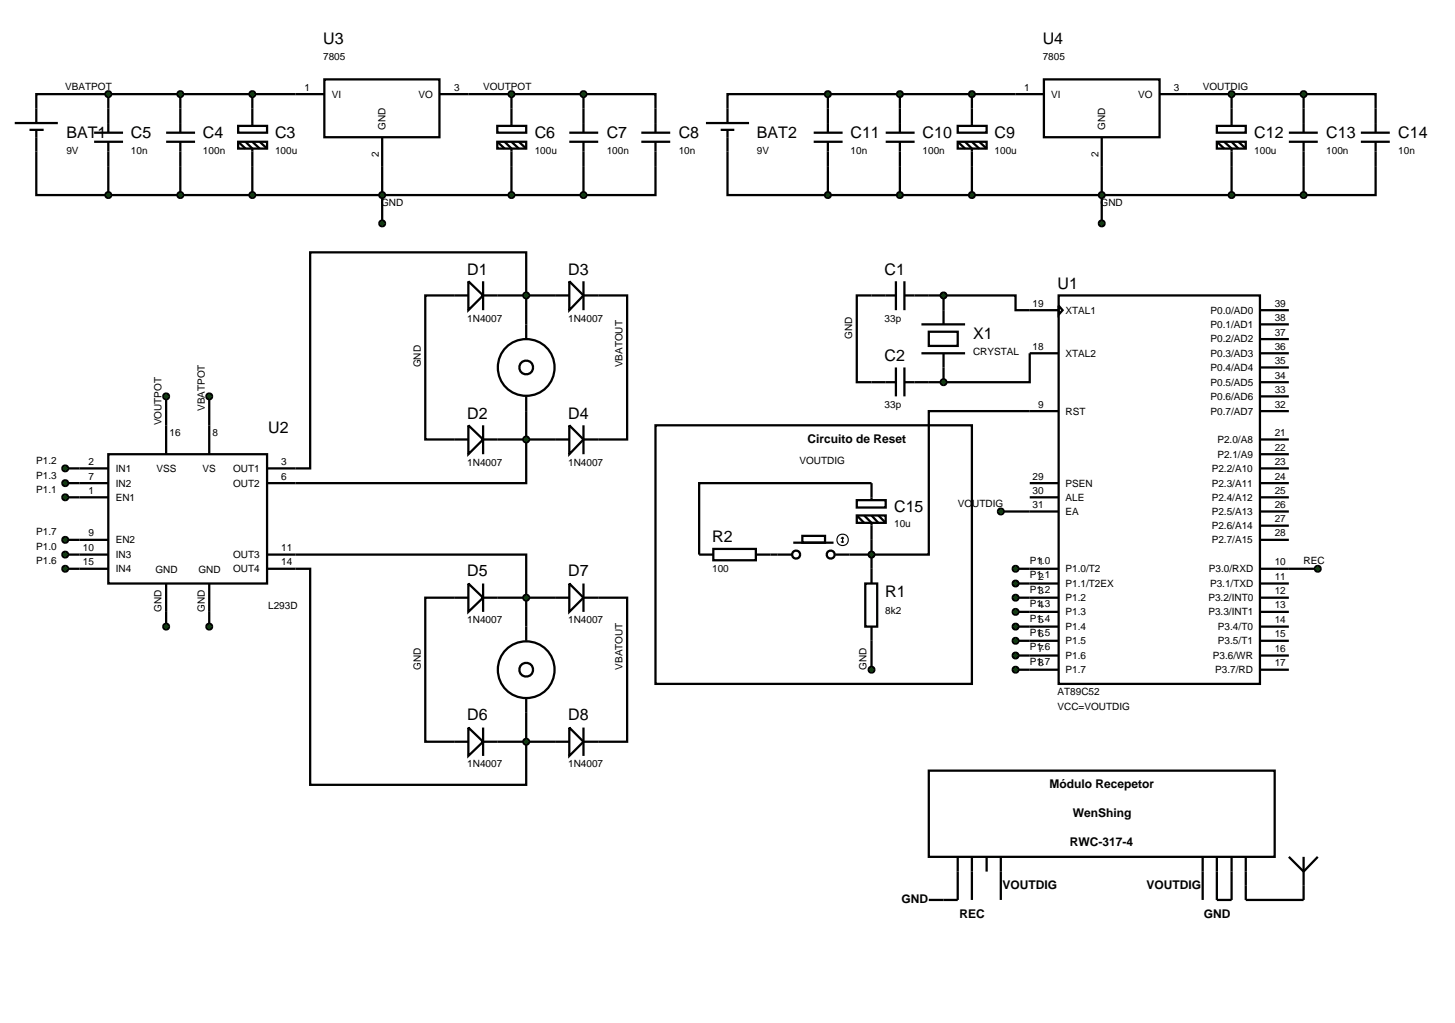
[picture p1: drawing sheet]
<svg xmlns="http://www.w3.org/2000/svg" width="257mm" height="180mm" viewBox="0 0 257 180" stroke-linecap="round" stroke-linejoin="round" font-family="sans-serif">
<g fill="none" stroke="#000" stroke-width=".4">
<path d="M19.1 16.6h-12.7v2.5M19.1 16.6h33M19.1 16.6v2.5M31.8 16.6v2.5M44.5 16.6v2.5M82.6 16.6h20.3M90.2 16.6v2.5M102.9 16.6h12.7v2.5M102.9 16.6v2.5M146 16.6h-17.7v2.5M146 16.6h33.1M146 16.6v2.5"/>
<path d="M158.7 16.6v2.5M171.4 16.6v2.5M209.5 16.6h20.4M217.2 16.6v2.5M229.9 16.6h12.7v2.5M229.9 16.6v2.5M6.4 26.7v7.7h12.7M19.1 34.4h83.8M19.1 29.3v5.1M31.8 29.3v5.1M44.5 29.3v5.1M67.4 29.3v10.1"/>
<path d="M90.2 29.3v5.1M102.9 29.3v5.1M115.6 29.3v5.1h-12.7M128.3 26.7v7.7h17.7M146 34.4h83.9M146 29.3v5.1M158.7 29.3v5.1M171.4 29.3v5.1M194.3 29.3v10.1M217.2 29.3v5.1M229.9 29.3v5.1M242.6 29.3v5.1h-12.7"/>
<path d="M80.1 52.1h-5.1v25.4h5.1M87.7 52.1h10.2M92.8 59.8v-15.3h-38.1v38.1h-7.6M105.5 52.1h5.1v25.4h-5.1M153.7 52.1h-2.6v15.3h2.6M162.5 57.2h7.7M163.8 58.5h5.1v2.5h-5.1zM163.8 52.1h2.6M166.4 52.1h12.7v2.6h2.5M166.4 52.1v5.1M29.3 69.9v10.2M36.9 69.9v10.2"/>
<path d="M87.7 77.5h10.2M92.8 69.9v15.3h-45.7M162.5 62.3h7.7M163.8 67.4h2.6M166.4 62.3v5.1M181.6 62.3v5.1h-15.2M181.6 72.5h-17.8v25.3h-14M11.5 87.7h7.6M11.5 95.2h7.6M11.5 85.2h7.6M11.5 82.6h7.6M11.5 97.8h7.6"/>
<path d="M19.1 80.1h28v22.8h-28zM47.1 97.8h45.7v12.7M135.9 97.8h1.2M153.7 85.2h-30.4v12.6M153.7 95.2v5.1M176.5 90.2h5.1M11.5 100.3h7.6M29.3 102.9v7.6M36.9 102.9v7.6M47.1 100.3h7.6v38.1h38.1v-12.7M80.1 105.4h-5.1v25.4h5.1M87.7 105.4h10.2"/>
<path d="M105.5 105.4h5.1v25.4h-5.1M153.7 113v5.1M179.1 100.3h2.5M179.1 102.9h2.5M179.1 105.4h2.5M179.1 107.9h2.5M179.1 110.5h2.5M179.1 113h2.5M179.1 115.6h2.5M179.1 118.1h2.5M227.3 100.3h5.1M87.7 130.8h10.2"/>
<circle cx="92.8" cy="64.8" r="5"/>
<circle cx="92.8" cy="64.8" r="1.21"/>
</g>
<g fill="#004000" stroke="#000" stroke-width=".4">
<path d="M36.6 69.5l.3-.1-.5 .5zM36.9 69.4l.4 .2 .1 .3zM36.9 70.4l.5-.5-.2 .4zM36.4 69.9l.5 .5-.4-.2z"/>
<path d="M29 69.5l.3-.1-.5 .5zM29.3 69.4l.3 .1 .2 .4zM29.3 70.4l.5-.5-.2 .4zM28.8 69.9l.5 .5-.4-.2z"/>
<path d="M29 110.1l.3-.1-.5 .5zM29.3 110l.3 .1 .2 .4zM29.8 110.5l-.2 .4-.3 .1zM28.8 110.5l.5 .5-.4-.2z"/>
<path d="M36.6 110.1l.3-.1-.5 .5zM36.9 110l.3 .1 .2 .4zM37.4 110.5l-.1 .3-.4 .2zM36.4 110.5l.5 .5-.4-.2z"/>
<path d="M11.1 87.4l.4-.2-.5 .5zM11.5 87.2l.3 .1 .2 .4zM12 87.7l-.1 .3-.4 .2zM11 87.7l.5 .5-.4-.2z"/>
<path d="M11.2 94.8l.3-.1-.5 .5zM11.5 94.7l.3 .1 .2 .4zM12 95.2l-.2 .4-.3 .1zM11 95.2l.5 .5-.4-.2z"/>
<path d="M11.2 84.8l.3-.1-.5 .5zM11.5 84.7l.4 .2 .1 .3zM11.5 85.7l.5-.5-.2 .4zM11 85.2l.5 .5-.4-.2z"/>
<path d="M11.2 82.2l.3-.1-.5 .5zM11.5 82.1l.4 .2 .1 .3zM11.5 83.1l.5-.5-.2 .4zM11 82.6l.5 .5-.4-.2z"/>
<path d="M11.2 97.4l.3-.1-.5 .5zM11.5 97.3l.3 .1 .2 .4zM11.5 98.3l.5-.5-.2 .4zM11 97.8l.5 .5-.4-.2z"/>
<path d="M11.1 100l.4-.2-.5 .5zM11.5 99.8l.4 .2 .1 .3zM11.5 100.8l.5-.5-.2 .4zM11 100.3l.5 .5-.3-.1z"/>
</g>
<g fill="#004000">
<path d="M36.9 69.4l.5 .5-.5 .5-.5-.5z"/>
<path d="M29.3 69.4l.5 .5-.5 .5-.5-.5z"/>
<path d="M29.3 110l.5 .5-.5 .5-.5-.5z"/>
<path d="M36.9 110l.5 .5-.5 .5-.5-.5z"/>
<path d="M11 87.7l.5-.5 .5 .5-.5 .5z"/>
<path d="M11.5 94.7l.5 .5-.5 .5-.5-.5z"/>
<path d="M11.5 84.7l.5 .5-.5 .5-.5-.5z"/>
<path d="M11.5 82.1l.5 .5-.5 .5-.5-.5z"/>
<path d="M11.5 97.3l.5 .5-.5 .5-.5-.5z"/>
<path d="M11.5 99.8l.5 .5-.5 .5-.5-.5z"/>
</g>
<path d="M153.7 52.1h4.3M158 49.6v5.1M159.5 49.6v5.1M159.5 52.1h4.3M153.7 67.4h4.3M158 64.8v5.1M159.5 64.8v5.1M159.5 67.4h4.3" fill="none" stroke="#000" stroke-width=".4"/>
<g fill="#004000" stroke="#000" stroke-width=".4">
<path d="M166.1 51.7l.3-.1-.5 .5zM166.4 51.6l.3 .1 .2 .4zM166.4 52.6l.5-.5-.1 .3zM165.9 52.1l.5 .5-.4-.2z"/>
<path d="M166.1 67l.3-.1-.5 .5zM166.4 66.9l.3 .1 .2 .4zM166.9 67.4l-.1 .3-.4 .2zM165.9 67.4l.5 .5-.4-.2z"/>
</g>
<g fill="#004000">
<path d="M166.4 51.6l.5 .5-.5 .5-.5-.5z"/>
<path d="M166.4 66.9l.5 .5-.5 .5-.5-.5z"/>
</g>
<g fill="none" stroke="#000" stroke-width=".4">
<path d="M181.6 54.7h5.1M186.7 52.1h35.5v68.5h-35.5zM186.7 53.9l.7 .8-.7 .8zM222.2 54.7h5.1M222.2 57.2h5.1M222.2 59.8h5.1M181.6 62.3h5.1M181.6 72.5h5.1M222.2 62.3h5.1M222.2 72.5h5.1M222.2 64.8h5.1M222.2 67.4h5.1"/>
<path d="M222.2 69.9h5.1M222.2 77.5h5.1M181.6 87.7h5.1M181.6 90.2h5.1M181.6 85.2h5.1M222.2 87.7h5.1M222.2 90.2h5.1M222.2 85.2h5.1M222.2 95.2h5.1M222.2 80.1h5.1M222.2 82.6h5.1M222.2 92.7h5.1"/>
<path d="M181.6 100.3h5.1M181.6 102.9h5.1M181.6 105.4h5.1M181.6 107.9h5.1M181.6 110.5h5.1M181.6 113h5.1M181.6 115.6h5.1M181.6 118.1h5.1M222.2 100.3h5.1M222.2 102.9h5.1M222.2 105.4h5.1M222.2 107.9h5.1"/>
<path d="M222.2 110.5h5.1M222.2 113h5.1M222.2 115.6h5.1M222.2 118.1h5.1"/>
</g>
<g fill="#004000" stroke="#000" stroke-width=".4">
<path d="M176.1 89.9l.4-.2-.5 .5zM176.5 89.7l.3 .1 .2 .4zM177 90.2l-.2 .4-.3 .1zM176 90.2l.5 .5-.3-.1z"/>
<path d="M178.7 100l.4-.2-.5 .5zM179.1 99.8l.4 .2 .1 .3zM179.6 100.3l-.2 .4-.3 .1zM178.6 100.3l.5 .5-.3-.1z"/>
<path d="M178.8 102.5l.3-.1-.5 .5zM179.1 102.4l.3 .1 .2 .4zM179.6 102.9l-.2 .4-.3 .1zM178.6 102.9l.5 .5-.3-.1z"/>
<path d="M178.8 105l.3-.1-.5 .5zM179.1 104.9l.4 .2 .1 .3zM179.6 105.4l-.2 .4-.3 .1zM178.6 105.4l.5 .5-.3-.1z"/>
<path d="M178.8 107.5l.3-.1-.5 .5zM179.1 107.4l.3 .1 .2 .4zM179.6 107.9l-.1 .3-.4 .2zM178.6 107.9l.5 .5-.4-.2z"/>
<path d="M178.8 110.1l.3-.1-.5 .5zM179.1 110l.3 .1 .2 .4zM179.6 110.5l-.1 .3-.4 .2zM178.6 110.5l.5 .5-.4-.2z"/>
<path d="M178.7 112.7l.4-.2-.5 .5zM179.1 112.5l.4 .2 .1 .3zM179.6 113l-.2 .4-.3 .1zM178.6 113l.5 .5-.3-.1z"/>
<path d="M178.8 115.2l.3-.1-.5 .5zM179.1 115.1l.3 .1 .2 .4zM179.6 115.6l-.2 .4-.3 .1zM178.6 115.6l.5 .5-.3-.1z"/>
<path d="M178.8 117.7l.3-.1-.5 .5zM179.1 117.6l.4 .2 .1 .3zM179.6 118.1l-.2 .4-.3 .1zM178.6 118.1l.5 .5-.3-.1z"/>
</g>
<g fill="#004000">
<path d="M176 90.2l.5-.5 .5 .5-.5 .5z"/>
<path d="M179.1 99.8l.5 .5-.5 .5-.5-.5z"/>
<path d="M179.1 102.4l.5 .5-.5 .5-.5-.5z"/>
<path d="M179.1 104.9l.5 .5-.5 .5-.5-.5z"/>
<path d="M179.1 107.4l.5 .5-.5 .5-.5-.5z"/>
<path d="M179.1 110l.5 .5-.5 .5-.5-.5z"/>
<path d="M179.1 112.5l.5 .5-.5 .5-.5-.5z"/>
<path d="M179.1 115.1l.5 .5-.5 .5-.5-.5z"/>
<path d="M179.1 117.6l.5 .5-.5 .5-.5-.5z"/>
</g>
<g fill="none" stroke="#000" stroke-width=".4">
<path d="M19.1 19.1v4.3M31.8 19.1v4.3M44.5 19.1v3.1M52.1 16.6h5.1M57.2 14h20.3v10.2h-20.3zM77.5 16.6h5.1M90.2 19.1v3.1M102.9 19.1v4.3M115.6 19.1v4.3M16.6 25h5.1M16.6 23.4h5.1M19.1 25v4.3"/>
<path d="M29.3 25h5.1M29.3 23.4h5.1M31.8 25v4.3M42 22.2h5.1v1.2h-5.1zM42 25h5.1v1.2h-5.1zM42 25l1.3 1.2M43.3 25l1.2 1.2v3.1M44.5 25l1.3 1.2M45.8 25l1.3 1.2M67.4 24.2v5.1M87.7 22.2h5.1v1.2h-5.1zM87.7 25h5.1v1.2h-5.1z"/>
<path d="M87.7 25l1.3 1.2M89 25l1.2 1.2v3.1M90.2 25l1.3 1.2M91.5 25l1.3 1.2M100.4 25h5.1M100.4 23.4h5.1M102.9 25v4.3M113.1 25h5.1M113.1 23.4h5.1M115.6 25v4.3"/>
</g>
<g fill="#004000" stroke="#000" stroke-width=".4">
<path d="M44.1 16.3l.4-.2-.5 .5zM44.5 16.1l.4 .2 .1 .3zM44.5 17.1l.5-.5-.1 .3zM44 16.6l.5 .5-.3-.1z"/>
<path d="M31.4 16.3l.4-.2-.5 .5zM31.8 16.1l.4 .2 .1 .3zM31.8 17.1l.5-.5-.1 .3zM31.3 16.6l.5 .5-.3-.1z"/>
<path d="M44.1 34.1l.4-.2-.5 .5zM44.5 33.9l.4 .2 .1 .3zM44.5 34.9l.5-.5-.1 .3zM44 34.4l.5 .5-.3-.1z"/>
<path d="M31.4 34.1l.4-.2-.5 .5zM31.8 33.9l.4 .2 .1 .3zM31.8 34.9l.5-.5-.1 .3zM31.3 34.4l.5 .5-.3-.1z"/>
<path d="M67.1 34l.3-.1-.5 .5zM67.4 33.9l.3 .1 .2 .4zM67.4 34.9l.5-.5-.2 .4zM66.9 34.4l.5 .5-.4-.2z"/>
<path d="M89.8 16.3l.4-.2-.5 .5zM90.2 16.1l.3 .1 .2 .4zM90.2 17.1l.5-.5-.1 .3zM89.7 16.6l.5 .5-.4-.2z"/>
<path d="M89.9 34l.3-.1-.5 .5zM90.2 33.9l.4 .2 .1 .3zM90.7 34.4l-.1 .3-.4 .2zM89.7 34.4l.5 .5-.4-.2z"/>
<path d="M102.6 16.2l.3-.1-.5 .5zM102.9 16.1l.4 .2 .1 .3zM102.9 17.1l.5-.5-.1 .3zM102.4 16.6l.5 .5-.4-.2z"/>
<path d="M102.6 34l.3-.1-.5 .5zM102.9 33.9l.4 .2 .1 .3zM103.4 34.4l-.1 .3-.4 .2zM102.4 34.4l.5 .5-.4-.2z"/>
<path d="M67 39.1l.4-.2-.5 .5zM67.4 38.9l.3 .1 .2 .4zM67.4 39.9l.5-.5-.2 .4zM66.9 39.4l.5 .5-.4-.2z"/>
</g>
<g fill="#004000">
<path d="M44 16.6l.5-.5 .5 .5-.5 .5z"/>
<path d="M31.3 16.6l.5-.5 .5 .5-.5 .5z"/>
<path d="M44 34.4l.5-.5 .5 .5-.5 .5z"/>
<path d="M31.3 34.4l.5-.5 .5 .5-.5 .5z"/>
<path d="M67.4 33.9l.5 .5-.5 .5-.5-.5z"/>
<path d="M89.7 16.6l.5-.5 .5 .5-.5 .5z"/>
<path d="M90.2 33.9l.5 .5-.5 .5-.5-.5z"/>
<path d="M102.4 16.6l.5-.5 .5 .5-.5 .5z"/>
<path d="M102.9 33.9l.5 .5-.5 .5-.5-.5z"/>
<path d="M66.9 39.4l.5-.5 .5 .5-.5 .5z"/>
</g>
<path d="M6.4 19.1v2.6M2.6 21.7h7.6M5.2 22.9h2.5M6.4 22.9v3.8" fill="none" stroke="#000" stroke-width=".4"/>
<g fill="#004000" stroke="#000" stroke-width=".4">
<path d="M18.7 34.1l.4-.2-.5 .5zM19.1 33.9l.4 .2 .1 .3zM19.1 34.9l.5-.5-.1 .3zM18.6 34.4l.5 .5-.3-.1z"/>
<path d="M18.7 16.3l.4-.2-.5 .5zM19.1 16.1l.4 .2 .1 .3zM19.1 17.1l.5-.5-.1 .3zM18.6 16.6l.5 .5-.3-.1z"/>
</g>
<g fill="#004000">
<path d="M18.6 34.4l.5-.5 .5 .5-.5 .5z"/>
<path d="M18.6 16.6l.5-.5 .5 .5-.5 .5z"/>
</g>
<g fill="none" stroke="#000" stroke-width=".4">
<path d="M146 19.1v4.3M158.7 19.1v4.3M171.4 19.1v3.1M179.1 16.6h5M184.1 14h20.4v10.2h-20.4zM204.5 16.6h5M217.2 19.1v3.1M229.9 19.1v4.3M242.6 19.1v4.3M143.5 25h5.1M143.5 23.4h5.1M146 25v4.3"/>
<path d="M156.2 25h5.1M156.2 23.4h5.1M158.7 25v4.3M168.9 22.2h5.1v1.2h-5.1zM168.9 25h5.1v1.2h-5.1zM168.9 25l1.3 1.2M170.2 25l1.2 1.2v3.1M171.4 25l1.3 1.2M172.7 25l1.3 1.2M194.3 24.2v5.1M214.6 22.2h5.1v1.2h-5.1zM214.6 25h5.1v1.2h-5.1z"/>
<path d="M214.6 25l1.3 1.2M215.9 25l1.3 1.2v3.1M217.2 25l1.2 1.2M218.4 25l1.3 1.2M227.3 25h5.1M227.3 23.4h5.1M229.9 25v4.3M240 25h5.1M240 23.4h5.1M242.6 25v4.3"/>
</g>
<g fill="#004000" stroke="#000" stroke-width=".4">
<path d="M171.1 16.2l.3-.1-.5 .5zM171.4 16.1l.3 .1 .2 .4zM171.4 17.1l.5-.5-.2 .4zM170.9 16.6l.5 .5-.4-.2z"/>
<path d="M158.4 16.2l.3-.1-.5 .5zM158.7 16.1l.3 .1 .2 .4zM158.7 17.1l.5-.5-.2 .4zM158.2 16.6l.5 .5-.4-.2z"/>
<path d="M171.1 34l.3-.1-.5 .5zM171.4 33.9l.3 .1 .2 .4zM171.4 34.9l.5-.5-.2 .4zM170.9 34.4l.5 .5-.4-.2z"/>
<path d="M158.4 34l.3-.1-.5 .5zM158.7 33.9l.3 .1 .2 .4zM158.7 34.9l.5-.5-.2 .4zM158.2 34.4l.5 .5-.4-.2z"/>
<path d="M194 34l.3-.1-.5 .5zM194.3 33.9l.4 .2 .1 .3zM194.3 34.9l.5-.5-.1 .3zM193.8 34.4l.5 .5-.3-.1z"/>
<path d="M216.8 16.3l.4-.2-.5 .5zM217.2 16.1l.4 .2 .1 .3zM217.7 16.6l-.1 .3-.4 .2zM216.7 16.6l.5 .5-.4-.2z"/>
<path d="M216.9 34l.3-.1-.5 .5zM217.2 33.9l.4 .2 .1 .3zM217.7 34.4l-.1 .3-.4 .2zM216.7 34.4l.5 .5-.4-.2z"/>
<path d="M229.5 16.3l.4-.2-.5 .5zM229.9 16.1l.4 .2 .1 .3zM229.9 17.1l.5-.5-.1 .3zM229.4 16.6l.5 .5-.4-.2z"/>
<path d="M229.6 34l.3-.1-.5 .5zM229.9 33.9l.4 .2 .1 .3zM230.4 34.4l-.1 .3-.4 .2zM229.4 34.4l.5 .5-.4-.2z"/>
<path d="M193.9 39.1l.4-.2-.5 .5zM194.3 38.9l.4 .2 .1 .3zM194.3 39.9l.5-.5-.1 .3zM193.8 39.4l.5 .5-.3-.1z"/>
</g>
<g fill="#004000">
<path d="M170.9 16.6l.5-.5 .5 .5-.5 .5z"/>
<path d="M158.2 16.6l.5-.5 .5 .5-.5 .5z"/>
<path d="M171.4 33.9l.5 .5-.5 .5-.5-.5z"/>
<path d="M158.7 33.9l.5 .5-.5 .5-.5-.5z"/>
<path d="M194.3 33.9l.5 .5-.5 .5-.5-.5z"/>
<path d="M216.7 16.6l.5-.5 .5 .5-.5 .5z"/>
<path d="M217.2 33.9l.5 .5-.5 .5-.5-.5z"/>
<path d="M229.4 16.6l.5-.5 .5 .5-.5 .5z"/>
<path d="M229.9 33.9l.5 .5-.5 .5-.5-.5z"/>
<path d="M193.8 39.4l.5-.5 .5 .5-.5 .5z"/>
</g>
<path d="M128.3 19.1v2.6M124.5 21.7h7.6M127.1 22.9h2.4M128.3 22.9v3.8" fill="none" stroke="#000" stroke-width=".4"/>
<g fill="#004000" stroke="#000" stroke-width=".4">
<path d="M145.7 34l.3-.1-.5 .5zM146 33.9l.3 .1 .2 .4zM146 34.9l.5-.5-.2 .4zM145.5 34.4l.5 .5-.4-.2z"/>
<path d="M145.7 16.2l.3-.1-.5 .5zM146 16.1l.3 .1 .2 .4zM146 17.1l.5-.5-.2 .4zM145.5 16.6l.5 .5-.4-.2z"/>
</g>
<g fill="#004000">
<path d="M146 33.9l.5 .5-.5 .5-.5-.5z"/>
<path d="M145.5 16.6l.5-.5 .5 .5-.5 .5z"/>
</g>
<g fill="none" stroke="#000" stroke-width=".4">
<path d="M80.1 52.1h2.5M82.6 49.6l2.6 2.5-2.6 2.6zM85.2 49.6v5.1M85.2 52.1h2.5M97.9 52.1h2.5M100.4 49.6l2.5 2.5-2.5 2.6zM102.9 52.1h2.6M102.9 49.6v5.1M80.1 77.5h2.5M82.6 75l2.6 2.5-2.6 2.6zM85.2 75v5.1M85.2 77.5h2.5"/>
<path d="M97.9 77.5h2.5M100.4 75l2.5 2.5-2.5 2.6zM102.9 77.5h2.6M102.9 75v5.1"/>
</g>
<g fill="#004000" stroke="#000" stroke-width=".4">
<path d="M92.5 51.7l.3-.1-.5 .5zM92.8 51.6l.3 .1 .2 .4zM93.3 52.1l-.2 .4-.3 .1zM92.3 52.1l.5 .5-.4-.2z"/>
<path d="M92.4 77.2l.4-.2-.5 .5zM92.8 77l.3 .1 .2 .4zM93.3 77.5l-.2 .4-.3 .1zM92.3 77.5l.5 .5-.4-.2z"/>
</g>
<g fill="#004000">
<path d="M92.8 51.6l.5 .5-.5 .5-.5-.5z"/>
<path d="M92.3 77.5l.5-.5 .5 .5-.5 .5z"/>
</g>
<g fill="none" stroke="#000" stroke-width=".4">
<path d="M80.1 105.4h2.5M82.6 102.9l2.6 2.5-2.6 2.5zM85.2 102.9v5M85.2 105.4h2.5M92.8 110.5v2.5M97.9 105.4h2.5M100.4 102.9l2.5 2.5-2.5 2.5zM102.9 105.4h2.6M102.9 102.9v5M80.1 130.8h2.5M82.6 128.3l2.6 2.5-2.6 2.5zM85.2 128.3v5"/>
<path d="M85.2 130.8h2.5M92.8 123.2v2.5M97.9 130.8h2.5M100.4 128.3l2.5 2.5-2.5 2.5zM102.9 130.8h2.6M102.9 128.3v5"/>
<circle cx="92.8" cy="118.1" r="1.21"/>
<circle cx="92.8" cy="118.1" r="5"/>
</g>
<g fill="#004000" stroke="#000" stroke-width=".4">
<path d="M92.5 105l.3-.1-.5 .5zM92.8 104.9l.3 .1 .2 .4zM93.3 105.4l-.2 .4-.3 .1zM92.3 105.4l.5 .5-.3-.1z"/>
<path d="M92.5 130.4l.3-.1-.5 .5zM92.8 130.3l.3 .1 .2 .4zM93.3 130.8l-.2 .4-.3 .1zM92.3 130.8l.5 .5-.3-.1z"/>
</g>
<g fill="#004000">
<path d="M92.8 104.9l.5 .5-.5 .5-.5-.5z"/>
<path d="M92.8 130.3l.5 .5-.5 .5-.5-.5z"/>
</g>
<path d="M163.8 135.9h61v15.2h-61zM168.9 151.1v2.6M171.4 151.1v2.6M174 151.1v2.6M176.5 151.1v2.6M212.1 151.1v2.6M214.6 151.1v2.6M217.2 151.1v2.6M219.7 151.1v2.6" fill="none" stroke="#000" stroke-width=".4"/>
<path d="M232 100l.4-.2-.5 .5zM232.4 99.8l.4 .2 .1 .3zM232.4 100.8l.5-.5-.2 .4zM231.9 100.3l.5 .5-.3-.1z" fill="#004000" stroke="#000" stroke-width=".4"/>
<path d="M231.9 100.3l.5-.5 .5 .5-.5 .5z" fill="#004000"/>
<g fill="none" stroke="#000" stroke-width=".4">
<path d="M123.3 97.8h2.5M125.8 96.8h7.5v2h-7.5zM133.3 97.8h2.6M151.1 88.2h5.1v1.3h-5.1zM151.1 90.9h5.1v1.3h-5.1zM151.1 90.9l1.3 1.3M152.4 90.9l1.3 1.3v3M153.7 85.2v3M153.7 90.9l1.2 1.3M154.9 90.9l1.3 1.3M152.6 102.9h2.1v7.6h-2.1zM153.7 100.3v2.6"/>
<path d="M153.7 110.5v2.5M168.9 153.7v5h-5.1M171.4 153.7v5M176.5 153.7v5M212.1 153.7v5M214.6 153.7v5h2.6v-5M227.3 151.1l2.6 2.6 2.5-2.6M229.9 151.1v7.6h-10.2v-5"/>
</g>
<g fill="#004000" stroke="#000" stroke-width=".4">
<path d="M153.4 97.4l.3-.1-.5 .5zM153.7 97.3l.3 .1 .2 .4zM154.2 97.8l-.1 .3-.4 .2zM153.2 97.8l.5 .5-.4-.2z"/>
<path d="M153.4 117.7l.3-.1-.5 .5zM153.7 117.6l.4 .2 .1 .3zM154.2 118.1l-.2 .4-.3 .1zM153.2 118.1l.5 .5-.3-.1z"/>
</g>
<g fill="#004000">
<path d="M153.7 97.3l.5 .5-.5 .5-.5-.5z"/>
<path d="M153.7 117.6l.5 .5-.5 .5-.5-.5z"/>
</g>
<g fill="none" stroke="#000" stroke-width=".4">
<path d="M115.6 75h55.8v45.6h-55.8zM137.1 97.8h2.6M139.9 95.7h7.1M141.5 94.5h4v1.2h-4zM147.3 97.8h2.5"/>
<circle cx="140.4" cy="97.8" r=".7"/>
<circle cx="146.5" cy="97.8" r=".7"/>
</g>
<g fill="none" stroke="#000" stroke-width=".2">
<path d="M148.3 95.5l.3 .2M148.6 94.7v1M148.6 94.7l-.3 .3M148.6 94.7l.2 .3M148.8 95.5l-.2 .2"/>
<circle cx="148.6" cy="95.2" r="1.01"/>
</g>
<g font-size="2.8">
<text x="57" y="7.8">U3</text>
<text x="183.9" y="7.8">U4</text>
<text x="11.7" y="24.3">BAT1</text>
<text x="23.1" y="24.3">C5</text>
<text x="35.8" y="24.3">C4</text>
<text x="48.5" y="24.3">C3</text>
<text x="94.3" y="24.3">C6</text>
<text x="107" y="24.3">C7</text>
<text x="119.7" y="24.3">C8</text>
<text x="133.5" y="24.3">BAT2</text>
<text x="150" y="24.3">C11</text>
<text x="162.7" y="24.3">C10</text>
<text x="175.4" y="24.3">C9</text>
<text x="221.2" y="24.3">C12</text>
<text x="233.9" y="24.3">C13</text>
<text x="246.6" y="24.3">C14</text>
<text x="82.4" y="48.5">D1</text>
<text x="100.2" y="48.5">D3</text>
<text x="156" y="48.5">C1</text>
<text x="186.5" y="51">U1</text>
<text x="171.6" y="59.8">X1</text>
<text x="156" y="63.7">C2</text>
<text x="47.3" y="76.4">U2</text>
<text x="82.4" y="73.9">D2</text>
<text x="100.2" y="73.9">D4</text>
<text x="125.6" y="95.7">R2</text>
<text x="157.7" y="90.3">C15</text>
<text x="82.4" y="101.7">D5</text>
<text x="100.2" y="101.7">D7</text>
<text x="156.1" y="105.4">R1</text>
<text x="82.4" y="127.1">D6</text>
<text x="100.2" y="127.1">D8</text>
</g>
<g font-size="2.1">
<text x="142.4" y="78.1">Circuito de Reset</text>
<text x="185.1" y="139">Módulo Recepetor</text>
<text x="188.7" y="149.2">RWC-317-4</text>
<text x="189.2" y="144.1">WenShing</text>
<text x="159" y="159.3">GND</text>
<text x="169.2" y="161.9">REC</text>
<text x="176.8" y="156.8">VOUTDIG</text>
<text x="202.2" y="156.8">VOUTDIG</text>
<text x="212.3" y="161.9">GND</text>
</g>
<g font-size="1.8">
<text x="57" y="10.6">7805</text>
<text x="183.9" y="10.6">7805</text>
<text x="11.5" y="15.8">VBATPOT</text>
<text x="53.7" y="16">1</text>
<text x="58.5" y="17.2">VI</text>
<text x="73.8" y="17.2">VO</text>
<text x="80.1" y="16">3</text>
<text x="85.2" y="15.8">VOUTPOT</text>
<text x="180.6" y="16">1</text>
<text x="185.4" y="17.2">VI</text>
<text x="200.7" y="17.2">VO</text>
<text x="207" y="16">3</text>
<text x="212.1" y="15.8">VOUTDIG</text>
<text x="68" y="22.9" transform="rotate(-90 68 22.9)">GND</text>
<text x="194.9" y="22.9" transform="rotate(-90 194.9 22.9)">GND</text>
<text x="11.7" y="27.1">9V</text>
<text x="23.1" y="27.1">10n</text>
<text x="35.8" y="27.1">100n</text>
<text x="48.5" y="27.1">100u</text>
<text x="66.8" y="27.7" transform="rotate(-90 66.8 27.7)">2</text>
<text x="94.3" y="27.1">100u</text>
<text x="107" y="27.1">100n</text>
<text x="119.7" y="27.1">10n</text>
<text x="133.5" y="27.1">9V</text>
<text x="150" y="27.1">10n</text>
<text x="162.7" y="27.1">100n</text>
<text x="175.4" y="27.1">100u</text>
<text x="193.7" y="27.7" transform="rotate(-90 193.7 27.7)">2</text>
<text x="221.2" y="27.1">100u</text>
<text x="233.9" y="27.1">100n</text>
<text x="246.6" y="27.1">10n</text>
<text x="67.2" y="36.3">GND</text>
<text x="194.1" y="36.3">GND</text>
<text x="82.4" y="56.7">1N4007</text>
<text x="100.2" y="56.7">1N4007</text>
<text x="150.3" y="59.8" transform="rotate(-90 150.3 59.8)">GND</text>
<text x="156" y="56.7">33p</text>
<text x="182.1" y="54.1">19</text>
<text x="187.9" y="55.3">XTAL1</text>
<text x="213.5" y="55.3">P0.0/AD0</text>
<text x="213.5" y="57.8">P0.1/AD1</text>
<text x="224.8" y="54.1">39</text>
<text x="224.8" y="56.6">38</text>
<text x="224.8" y="59.2">37</text>
<text x="74.2" y="64.8" transform="rotate(-90 74.2 64.8)">GND</text>
<text x="109.8" y="64.8" transform="rotate(-90 109.8 64.8)">VBATOUT</text>
<text x="171.6" y="62.6">CRYSTAL</text>
<text x="182.1" y="61.7">18</text>
<text x="187.9" y="62.9">XTAL2</text>
<text x="213.5" y="60.4">P0.2/AD2</text>
<text x="213.5" y="62.9">P0.3/AD3</text>
<text x="213.5" y="65.4">P0.4/AD4</text>
<text x="224.8" y="61.7">36</text>
<text x="224.8" y="64.2">35</text>
<text x="156" y="71.9">33p</text>
<text x="183.1" y="71.9">9</text>
<text x="213.5" y="68">P0.5/AD5</text>
<text x="213.5" y="70.5">P0.6/AD6</text>
<text x="224.8" y="66.8">34</text>
<text x="224.8" y="69.3">33</text>
<text x="224.8" y="71.9">32</text>
<text x="28.5" y="75" transform="rotate(-90 28.5 75)">VOUTPOT</text>
<text x="29.9" y="76.9">16</text>
<text x="36.1" y="72.5" transform="rotate(-90 36.1 72.5)">VBATPOT</text>
<text x="37.5" y="76.9">8</text>
<text x="187.9" y="73.1">RST</text>
<text x="213.5" y="73.1">P0.7/AD7</text>
<text x="224.8" y="76.9">21</text>
<text x="6.4" y="81.8">P1.2</text>
<text x="15.6" y="82">2</text>
<text x="20.4" y="83.2">IN1</text>
<text x="27.6" y="83.2">VSS</text>
<text x="35.7" y="83.2">VS</text>
<text x="41.1" y="83.2">OUT1</text>
<text x="49.6" y="82">3</text>
<text x="82.4" y="82.1">1N4007</text>
<text x="100.2" y="82.1">1N4007</text>
<text x="141" y="81.8">VOUTDIG</text>
<text x="213.7" y="83.2">P2.2/A10</text>
<text x="214.7" y="78.1">P2.0/A8</text>
<text x="214.7" y="80.7">P2.1/A9</text>
<text x="224.8" y="79.5">22</text>
<text x="224.8" y="82">23</text>
<text x="6.4" y="86.9">P1.1</text>
<text x="6.4" y="84.4">P1.3</text>
<text x="15.6" y="84.6">7</text>
<text x="15.6" y="87.1">1</text>
<text x="20.4" y="85.8">IN2</text>
<text x="20.4" y="88.3">EN1</text>
<text x="41.1" y="85.8">OUT2</text>
<text x="49.6" y="84.6">6</text>
<text x="168.9" y="89.4">VOUTDIG</text>
<text x="182.1" y="87.1">30</text>
<text x="182.1" y="89.6">31</text>
<text x="182.1" y="84.6">29</text>
<text x="187.9" y="88.3">ALE</text>
<text x="187.9" y="85.8">PSEN</text>
<text x="213.7" y="85.8">P2.3/A11</text>
<text x="213.7" y="88.3">P2.4/A12</text>
<text x="224.8" y="84.6">24</text>
<text x="224.8" y="87.1">25</text>
<text x="224.8" y="89.6">26</text>
<text x="6.4" y="94.4">P1.7</text>
<text x="15.6" y="94.6">9</text>
<text x="20.4" y="95.8">EN2</text>
<text x="157.7" y="93">10u</text>
<text x="187.9" y="90.8">EA</text>
<text x="213.7" y="95.8">P2.7/A15</text>
<text x="213.7" y="90.8">P2.5/A13</text>
<text x="213.7" y="93.3">P2.6/A14</text>
<text x="224.8" y="94.6">28</text>
<text x="224.8" y="92.1">27</text>
<text x="6.4" y="97">P1.0</text>
<text x="6.4" y="99.5">P1.6</text>
<text x="14.6" y="97.2">10</text>
<text x="14.6" y="99.7">15</text>
<text x="20.4" y="98.4">IN3</text>
<text x="20.4" y="100.9">IN4</text>
<text x="27.4" y="101">GND</text>
<text x="35" y="101">GND</text>
<text x="41.1" y="98.4">OUT3</text>
<text x="41.1" y="100.9">OUT4</text>
<text x="49.6" y="97.2">11</text>
<text x="49.6" y="99.7">14</text>
<text x="125.6" y="100.8">100</text>
<text x="181.6" y="99.5">P1.0</text>
<text x="181.6" y="102">P1.1</text>
<text x="183.1" y="99.7">1</text>
<text x="187.9" y="100.9">P1.0/T2</text>
<text x="213.2" y="100.9">P3.0/RXD</text>
<text x="224.8" y="99.7">10</text>
<text x="229.9" y="99.5">REC</text>
<text x="28.5" y="107.9" transform="rotate(-90 28.5 107.9)">GND</text>
<text x="36.1" y="107.9" transform="rotate(-90 36.1 107.9)">GND</text>
<text x="47.3" y="107.4">L293D</text>
<text x="181.6" y="104.6">P1.2</text>
<text x="181.6" y="107.1">P1.3</text>
<text x="183.1" y="102.3">2</text>
<text x="183.1" y="104.8">3</text>
<text x="183.1" y="107.3">4</text>
<text x="187.9" y="103.5">P1.1/T2EX</text>
<text x="187.9" y="106">P1.2</text>
<text x="213.1" y="106">P3.2/INT0</text>
<text x="213.4" y="103.5">P3.1/TXD</text>
<text x="224.8" y="102.3">11</text>
<text x="224.8" y="104.8">12</text>
<text x="224.8" y="107.3">13</text>
<text x="82.4" y="109.9">1N4007</text>
<text x="100.2" y="109.9">1N4007</text>
<text x="156.1" y="108.3">8k2</text>
<text x="181.6" y="109.7">P1.4</text>
<text x="181.6" y="112.2">P1.5</text>
<text x="183.1" y="109.9">5</text>
<text x="183.1" y="112.4">6</text>
<text x="187.9" y="108.5">P1.3</text>
<text x="187.9" y="111.1">P1.4</text>
<text x="187.9" y="113.6">P1.5</text>
<text x="213.1" y="108.5">P3.3/INT1</text>
<text x="214.8" y="111.1">P3.4/T0</text>
<text x="214.8" y="113.6">P3.5/T1</text>
<text x="224.8" y="109.9">14</text>
<text x="224.8" y="112.4">15</text>
<text x="74.2" y="118.1" transform="rotate(-90 74.2 118.1)">GND</text>
<text x="109.8" y="118.1" transform="rotate(-90 109.8 118.1)">VBATOUT</text>
<text x="152.8" y="118.1" transform="rotate(-90 152.8 118.1)">GND</text>
<text x="181.6" y="114.7">P1.6</text>
<text x="181.6" y="117.3">P1.7</text>
<text x="183.1" y="115">7</text>
<text x="183.1" y="117.5">8</text>
<text x="187.9" y="116.2">P1.6</text>
<text x="187.9" y="118.7">P1.7</text>
<text x="213.9" y="116.2">P3.6/WR</text>
<text x="214.3" y="118.7">P3.7/RD</text>
<text x="224.8" y="117.5">17</text>
<text x="224.8" y="115">16</text>
<text x="186.5" y="122.6">AT89C52</text>
<text x="186.5" y="125.2">VCC=VOUTDIG</text>
<text x="82.4" y="135.3">1N4007</text>
<text x="100.2" y="135.3">1N4007</text>
</g>
</svg>
